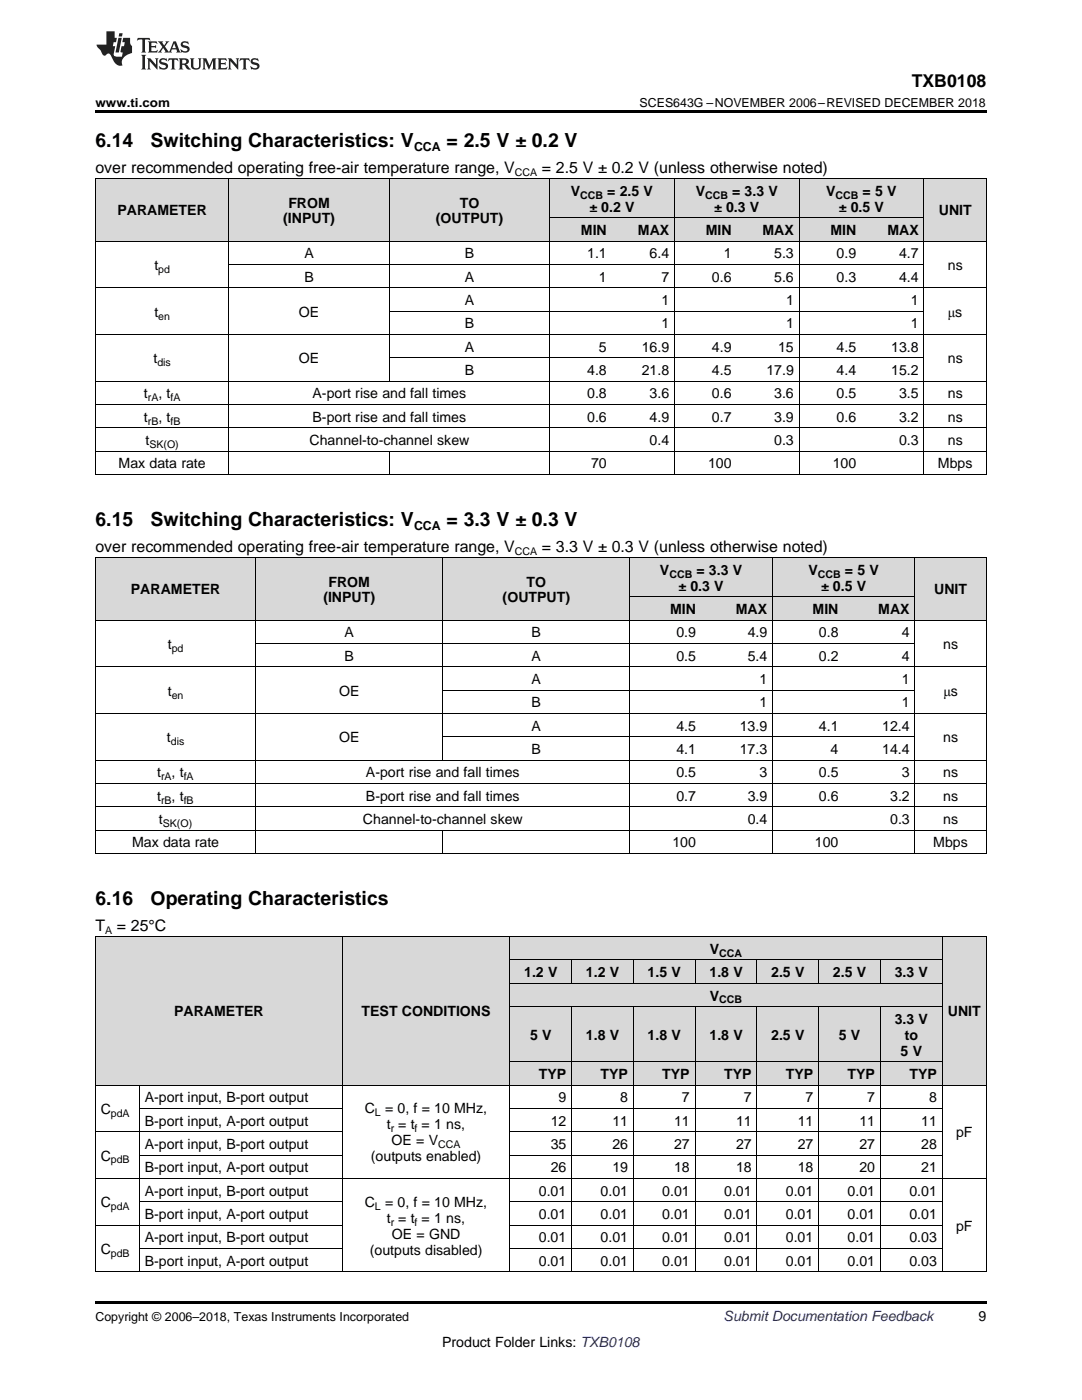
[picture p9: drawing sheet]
<svg xmlns="http://www.w3.org/2000/svg" width="216mm" height="279mm" viewBox="0 0 216 279" stroke-linecap="round" stroke-linejoin="round" font-family="sans-serif">
<g fill="#d8d8d8">
<path d="M19 187h8.8v29.6h-8.8z"/>
<path d="M27.8 187h40.5v29.6h-40.5z"/>
<path d="M68.3 187h33.5v29.6h-33.5z"/>
<path d="M188 187h8.8v29.6h-8.8z"/>
<path d="M101.8 211.9h12.3v4.7h-12.3z"/>
<path d="M114.1 211.9h12.3v4.7h-12.3z"/>
<path d="M126.4 211.9h12.3v4.7h-12.3z"/>
<path d="M138.7 211.9h12.4v4.7h-12.4z"/>
<path d="M151.1 211.9h12.3v4.7h-12.3z"/>
<path d="M163.4 211.9h12.3v4.7h-12.3z"/>
<path d="M175.7 211.9h12.3v4.7h-12.3z"/>
<path d="M101.8 200.9h12.3v11h-12.3z"/>
<path d="M114.1 200.9h12.3v11h-12.3z"/>
<path d="M126.4 200.9h12.3v11h-12.3z"/>
<path d="M138.7 200.9h12.4v11h-12.4z"/>
<path d="M151.1 200.9h12.3v11h-12.3z"/>
<path d="M163.4 200.9h12.3v11h-12.3z"/>
<path d="M175.7 200.9h12.3v11h-12.3z"/>
<path d="M101.8 196.3h12.3v4.6h-12.3z"/>
<path d="M114.1 196.3h12.3v4.6h-12.3z"/>
<path d="M126.4 196.3h12.3v4.6h-12.3z"/>
<path d="M138.7 196.3h12.4v4.6h-12.4z"/>
<path d="M151.1 196.3h12.3v4.6h-12.3z"/>
<path d="M163.4 196.3h12.3v4.6h-12.3z"/>
<path d="M175.7 196.3h12.3v4.6h-12.3z"/>
<path d="M101.8 191.6h12.3v4.7h-12.3z"/>
<path d="M114.1 191.6h12.3v4.7h-12.3z"/>
<path d="M126.4 191.6h12.3v4.7h-12.3z"/>
<path d="M138.7 191.6h12.4v4.7h-12.4z"/>
<path d="M151.1 191.6h12.3v4.7h-12.3z"/>
<path d="M163.4 191.6h12.3v4.7h-12.3z"/>
<path d="M175.7 191.6h12.3v4.7h-12.3z"/>
<path d="M101.8 187h12.3v4.6h-12.3z"/>
<path d="M114.1 187h12.3v4.6h-12.3z"/>
<path d="M126.4 187h12.3v4.6h-12.3z"/>
<path d="M138.7 187h12.4v4.6h-12.4z"/>
<path d="M151.1 187h12.3v4.6h-12.3z"/>
<path d="M163.4 187h12.3v4.6h-12.3z"/>
<path d="M175.7 187h12.3v4.6h-12.3z"/>
<path d="M19 111.3h32v12.5h-32z"/>
<path d="M51 111.3h37.4v12.5h-37.4z"/>
<path d="M88.4 111.3h37.3v12.5h-37.3z"/>
<path d="M182.6 111.3h14.2v12.5h-14.2z"/>
<path d="M125.7 119.2h14.2v4.6h-14.2z"/>
<path d="M139.9 119.2h14.3v4.6h-14.3z"/>
<path d="M154.2 119.2h14.2v4.6h-14.2z"/>
<path d="M168.4 119.2h14.2v4.6h-14.2z"/>
<path d="M125.7 111.3h14.2v7.9h-14.2z"/>
<path d="M139.9 111.3h14.3v7.9h-14.3z"/>
<path d="M154.2 111.3h14.2v7.9h-14.2z"/>
<path d="M168.4 111.3h14.2v7.9h-14.2z"/>
<path d="M19 35.7h26.7v12.5h-26.7z"/>
<path d="M45.7 35.7h32v12.5h-32z"/>
<path d="M77.7 35.7h32v12.5h-32z"/>
<path d="M184.4 35.7h12.4v12.5h-12.4z"/>
<path d="M109.7 43.5h12.5v4.7h-12.5z"/>
<path d="M122.2 43.5h12.4v4.7h-12.4z"/>
<path d="M134.6 43.5h12.4v4.7h-12.4z"/>
<path d="M147 43.5h12.5v4.7h-12.5z"/>
<path d="M159.5 43.5h12.4v4.7h-12.4z"/>
<path d="M171.9 43.5h12.5v4.7h-12.5z"/>
<path d="M109.7 35.7h12.5v7.8h-12.5z"/>
<path d="M122.2 35.7h12.4v7.8h-12.4z"/>
<path d="M134.6 35.7h12.4v7.8h-12.4z"/>
<path d="M147 35.7h12.5v7.8h-12.5z"/>
<path d="M159.5 35.7h12.4v7.8h-12.4z"/>
<path d="M171.9 35.7h12.5v7.8h-12.5z"/>
</g>
<path d="M19 22h177.8v.5h-177.8zM19 259.7h177.8v.5h-177.8z" fill="#000"/>
<g fill="none" stroke="#000" stroke-width=".2">
<path d="M19 35.6h177.8M19.1 35.7v59.1M45.7 35.7v59.1M77.7 35.7v40.4M109.7 35.7v59.1M134.6 35.7v59.1M159.4 35.7v59.1M184.3 35.7v59.1M196.8 35.7v59.1M19 57.4h177.8M19 48.1h177.8M45.7 52.8h138.7"/>
<path d="M109.7 43.5h74.7M19 76.1h177.8M19 66.8h177.8M77.7 71.4h106.7M77.7 62.1h106.7M19 94.7h177.8M19 90h177.8M19 85.4h177.8M19 80.7h177.8M77.7 90.1v4.7M19 111.3h177.8M19.1 111.3v59.1"/>
<path d="M51 111.3v59.1M88.3 111.3v40.5M125.7 111.3v59.1M125.7 119.1h56.9M154.1 111.3v59.1M182.5 111.3v59.1M196.8 111.3v59.1M19 133.1h177.8M19 123.8h177.8M51 128.4h131.6M88.4 137.7h94.2M19 156.4h177.8"/>
<path d="M19 151.7h177.8M19 142.4h177.8M88.4 147.1h94.2M19 170.3h177.8M19 165.7h177.8M19 161h177.8M88.3 165.7v4.7M19 186.9h177.8M19.1 187v66.9M68.3 187v66.9M101.7 187v66.9M101.8 196.2h86.2"/>
<path d="M101.8 191.6h86.2M114 191.6v4.7M126.3 191.6v4.7M138.7 191.6v4.7M151 191.6v4.7M163.3 191.6v4.7M175.7 191.6v4.7M188 187v66.9M196.8 187v66.9M19 216.6h177.8M27.8 216.6v37.3M101.8 211.9h86.2"/>
<path d="M101.8 200.9h86.2M114 200.9v53M126.3 200.9v53M138.7 200.9v53M151 200.9v53M163.3 200.9v53M175.7 200.9v53M19 235.2h177.8M19 225.9h49.3M27.8 239.8h40.5M27.8 230.5h40.5M27.8 221.2h40.5"/>
<path d="M101.8 239.8h86.2M101.8 230.5h86.2M101.8 225.9h86.2M101.8 221.2h86.2M19 253.8h177.8M19 244.5h49.3M27.8 249.1h40.5M101.8 249.1h86.2M101.8 244.5h86.2"/>
</g>
<g fill="#231f20">
<path d="M27.5 7.6l-.1 .5 .4-.2h.6v.1v2.1l-.2 .4h1l-.3-.4v-2.1l.1-.1h.5l.5 .2-.2-.5zM29.5 8.3l.2 .3v1.5l-.2 .4h1.8l.2-.6a1.04 1.04 0 0 1-1.3 .2v-.7h.6l.3 .2v-.6l-.3 .2h-.6v-.6l.8-.1 .4 .3-.2-.5zM31.5 8.3l.9 1.1-.9 1.1h.8l-.2-.2 .5-.7 .4 .7-.2 .2h1.5l-.1-.2 .1-.4h.9l.1 .4-.2 .2h1l-.3-.3-.7-1.9h-.5l-.9 2-.8-1 .9-1h-.8l.1 .3-.3 .5-.4-.6 .2-.2zM34.7 8.6l.4 1h-.7zM36.3 8.4a.63 .63 0 0 0-.2 .7 .63 .63 0 0 0 .6 .4l.6 .2 .1 .2a.75 .75 0 0 1-.7 .4 .75 .75 0 0 1-.6-.5l.1 .7 .1-.1a1.11 1.11 0 0 0 1.5-.6 1.13 1.13 0 0 0-1.2-.8l-.1-.4a1.04 1.04 0 0 1 1.2 .2l-.2-.5-.1 .1-.5-.2zM28.2 10.9l.2 .4v2.2l-.2 .4h1l-.3-.4v-2.2l.3-.4zM29.3 11.6l.3 .4v1.5l-.3 .4h.8l-.2-.4v-1.3l1.5 1.7v-1.9l.2-.4h-.7l.2 .4v.9l-1.1-1.3zM32 11.8a.62 .62 0 0 0-.2 .7 .62 .62 0 0 0 .6 .4l.6 .1 .1 .3a.76 .76 0 0 1-.7 .3 .76 .76 0 0 1-.6-.4l.1 .7 .1-.1a1.11 1.11 0 0 0 1.5-.6 1.13 1.13 0 0 0-1.2-.8l-.1-.4a1.04 1.04 0 0 1 1.2 .2l-.2-.6-.1 .1-.5-.1zM33.7 11.6l-.2 .6a.61 .61 0 0 1 .8-.3v1.6l-.2 .4h.9l-.2-.4v-1.6a.63 .63 0 0 1 .8 .3l-.2-.6zM35.6 11.6l.3 .4v1.5l-.3 .4h1l-.2-.2v-.8l.5 .2a.76 .76 0 0 0 1.2 .7l-1-1a.58 .58 0 0 0 .6-.5 .58 .58 0 0 0-.5-.6zM36.4 11.9h.1a.45 .45 0 0 1 .5 .1 .45 .45 0 0 1 .1 .5l-.7 .2zM37.9 11.6l.2 .2a2.17 2.17 0 0 0 .3 1.9 .99 .99 0 0 0 1.6-.6v-1.1l.2-.4h-.7l.2 .2a1.92 1.92 0 0 1-.2 1.8 .6 .6 0 0 1-.9-.5v-1.1l.2-.4zM40.4 11.6l.2 .4v1.5l-.2 .4h.7l-.2-.4v-1.4l.8 1.8 .8-1.8v1.4l-.2 .4h.9l-.2-.4v-1.5l.2-.4h-.8l-.6 1.5-.6-1.5zM43.4 11.6l.2 .4v1.5l-.2 .4h1.8l.2-.6a1.04 1.04 0 0 1-1.3 .1v-.6h.5l.4 .2v-.6l-.4 .2h-.5v-.7h.8l.3 .3-.1-.6zM45.5 11.6l.2 .4v1.5l-.2 .4h.7l-.2-.4v-1.3l1.5 1.7v-1.9l.2-.4h-.7l.2 .4v.9l-1.1-1.3zM47.9 11.6l-.1 .6a.61 .61 0 0 1 .8-.3v1.6l-.3 .4h1l-.3-.4 .1-1.6a.63 .63 0 0 1 .7 .3l-.1-.6zM50.2 11.8a.62 .62 0 0 0-.2 .7 .62 .62 0 0 0 .6 .4l.6 .1 .2 .3a.76 .76 0 0 1-.8 .3 .76 .76 0 0 1-.6-.4l.1 .7 .2-.1a1.11 1.11 0 0 0 1.5-.6 1.13 1.13 0 0 0-1.3-.8l-.1-.4a1.04 1.04 0 0 1 1.2 .2l-.1-.6-.2 .1-.5-.1z"/>
<path d="M21.2 6.3v2.6h-1.9l.1 .4 .7 .9a.91 .91 0 0 0 1 .8 .56 .56 0 0 1 .5-.3 .56 .56 0 0 1 .5 .3l.4 .8a1.53 1.53 0 0 0 1.9 1.2 1.54 1.54 0 0 1 1-2.1l.9-.3v-1.4a1.52 1.52 0 0 1-.3-1.6h-1.4l-.2 .8h.5l-.2 .8h-.4l-.2 1v.2l.4 .1-.2 .8a1.93 1.93 0 0 1-1.6-.3l.3-1.8h-.5l.2-.8h.4l.2-.8h-.4v-1.3zM23.6 7.6l-.6 2.9h.7l.6-2.9zM23.8 6.6l-.1 .7h.6l.2-.7z"/>
</g>
<g font-size="3.9">
<text x="19" y="29.3">6.14</text>
<text x="30.1" y="29.3">Switching Characteristics: V</text>
<text x="89.1" y="29.3">= 2.5 V ± 0.2 V</text>
<text x="19" y="104.9">6.15</text>
<text x="30.1" y="104.9">Switching Characteristics: V</text>
<text x="89.1" y="104.9">= 3.3 V ± 0.3 V</text>
<text x="19" y="180.6">6.16</text>
<text x="30.1" y="180.6">Operating Characteristics</text>
</g>
<text font-size="3.5" x="181.9" y="17.3">TXB0108</text>
<g font-size="3.2">
<text x="19" y="34.4">over recommended operating free-air temperature range, V</text>
<text x="108.1" y="34.4">= 2.5 V ± 0.2 V (unless otherwise noted)</text>
<text x="19" y="110.1">over recommended operating free-air temperature range, V</text>
<text x="108.1" y="110.1">= 3.3 V ± 0.3 V (unless otherwise noted)</text>
<text x="19" y="185.7">T</text>
<text x="23.3" y="185.7">= 25°C</text>
</g>
<g font-size="2.8">
<text x="57.5" y="41.4">FROM</text>
<text x="91.8" y="41.4">TO</text>
<text x="113.9" y="39.1">V</text>
<text x="121.2" y="39.1">=</text>
<text x="123.7" y="39.1">2.5 V</text>
<text x="138.8" y="39.1">V</text>
<text x="146.1" y="39.1">=</text>
<text x="148.6" y="39.1">3.3 V</text>
<text x="164.9" y="39.1">V</text>
<text x="172.1" y="39.1">= 5 V</text>
<text x="23.4" y="43">PARAMETER</text>
<text x="56.5" y="44.6">(INPUT)</text>
<text x="87" y="44.6">(OUTPUT)</text>
<text x="115.9" y="46.9">MIN</text>
<text x="117.6" y="42.3">± 0.2 V</text>
<text x="127.3" y="46.9">MAX</text>
<text x="140.8" y="46.9">MIN</text>
<text x="142.5" y="42.3">± 0.3 V</text>
<text x="152.2" y="46.9">MAX</text>
<text x="165.7" y="46.9">MIN</text>
<text x="167.4" y="42.3">± 0.5 V</text>
<text x="177.1" y="46.9">MAX</text>
<text x="187.3" y="43">UNIT</text>
<text x="30.8" y="53.9">t</text>
<text x="60.7" y="51.6">A</text>
<text x="92.7" y="51.6">B</text>
<text x="117.2" y="51.6">1.1</text>
<text x="129.6" y="51.6">6.4</text>
<text x="144.4" y="51.6">1</text>
<text x="154.5" y="51.6">5.3</text>
<text x="166.9" y="51.6">0.9</text>
<text x="179.4" y="51.6">4.7</text>
<text x="189.1" y="53.9">ns</text>
<text x="60.7" y="56.2">B</text>
<text x="92.7" y="56.2">A</text>
<text x="119.5" y="56.2">1</text>
<text x="132" y="56.2">7</text>
<text x="142.1" y="56.2">0.6</text>
<text x="154.5" y="56.2">5.6</text>
<text x="166.9" y="56.2">0.3</text>
<text x="179.4" y="56.2">4.4</text>
<text x="30.8" y="63.2">t</text>
<text x="59.7" y="63.2">OE</text>
<text x="92.7" y="60.9">A</text>
<text x="92.7" y="65.5">B</text>
<text x="132" y="60.9">1</text>
<text x="132" y="65.5">1</text>
<text x="156.8" y="60.9">1</text>
<text x="156.8" y="65.5">1</text>
<text x="181.8" y="60.9">1</text>
<text x="181.8" y="65.5">1</text>
<text x="189.1" y="63.2">μs</text>
<text x="92.7" y="70.2">A</text>
<text x="119.5" y="70.2">5</text>
<text x="128.1" y="70.2">16.9</text>
<text x="142.1" y="70.2">4.9</text>
<text x="155.3" y="70.2">15</text>
<text x="166.9" y="70.2">4.5</text>
<text x="177.8" y="70.2">13.8</text>
<text x="30.6" y="72.5">t</text>
<text x="59.7" y="72.5">OE</text>
<text x="92.7" y="74.9">B</text>
<text x="117.2" y="74.9">4.8</text>
<text x="128.1" y="74.9">21.8</text>
<text x="142.1" y="74.9">4.5</text>
<text x="152.9" y="74.9">17.9</text>
<text x="166.9" y="74.9">4.4</text>
<text x="177.8" y="74.9">15.2</text>
<text x="189.1" y="72.5">ns</text>
<text x="28.7" y="79.5">t</text>
<text x="31.6" y="79.5">, t</text>
<text x="62.4" y="79.5">A-port rise and fall times</text>
<text x="117.2" y="79.5">0.8</text>
<text x="129.6" y="79.5">3.6</text>
<text x="142.1" y="79.5">0.6</text>
<text x="154.5" y="79.5">3.6</text>
<text x="166.9" y="79.5">0.5</text>
<text x="179.4" y="79.5">3.5</text>
<text x="189.1" y="79.5">ns</text>
<text x="28.7" y="84.2">t</text>
<text x="29" y="88.8">t</text>
<text x="31.6" y="84.2">, t</text>
<text x="61.8" y="88.8">Channel-to-channel skew</text>
<text x="62.4" y="84.2">B-port rise and fall times</text>
<text x="117.2" y="84.2">0.6</text>
<text x="129.6" y="84.2">4.9</text>
<text x="129.6" y="88.8">0.4</text>
<text x="142.1" y="84.2">0.7</text>
<text x="154.5" y="84.2">3.9</text>
<text x="154.5" y="88.8">0.3</text>
<text x="166.9" y="84.2">0.6</text>
<text x="179.4" y="84.2">3.2</text>
<text x="179.4" y="88.8">0.3</text>
<text x="189.1" y="84.2">ns</text>
<text x="189.1" y="88.8">ns</text>
<text x="23.7" y="93.5">Max data rate</text>
<text x="117.9" y="93.5">70</text>
<text x="141.3" y="93.5">100</text>
<text x="166.2" y="93.5">100</text>
<text x="187.1" y="93.5">Mbps</text>
<text x="26.1" y="118.6">PARAMETER</text>
<text x="65.5" y="117.1">FROM</text>
<text x="105.1" y="117.1">TO</text>
<text x="131.7" y="114.7">V</text>
<text x="135.4" y="117.9">± 0.3 V</text>
<text x="139" y="114.7">=</text>
<text x="141.4" y="114.7">3.3 V</text>
<text x="161.3" y="114.7">V</text>
<text x="163.8" y="117.9">± 0.5 V</text>
<text x="168.6" y="114.7">= 5 V</text>
<text x="186.4" y="118.6">UNIT</text>
<text x="64.5" y="120.2">(INPUT)</text>
<text x="100.3" y="120.2">(OUTPUT)</text>
<text x="133.7" y="122.6">MIN</text>
<text x="146.8" y="122.6">MAX</text>
<text x="162.1" y="122.6">MIN</text>
<text x="175.3" y="122.6">MAX</text>
<text x="33.5" y="129.5">t</text>
<text x="68.8" y="127.2">A</text>
<text x="68.8" y="131.9">B</text>
<text x="106.1" y="127.2">B</text>
<text x="106.1" y="131.9">A</text>
<text x="135" y="127.2">0.9</text>
<text x="135" y="131.9">0.5</text>
<text x="149.2" y="127.2">4.9</text>
<text x="149.2" y="131.9">5.4</text>
<text x="163.4" y="127.2">0.8</text>
<text x="163.4" y="131.9">0.2</text>
<text x="180" y="127.2">4</text>
<text x="180" y="131.9">4</text>
<text x="188.2" y="129.5">ns</text>
<text x="106.1" y="136.5">A</text>
<text x="151.5" y="136.5">1</text>
<text x="180" y="136.5">1</text>
<text x="33.5" y="138.9">t</text>
<text x="67.7" y="138.9">OE</text>
<text x="106.1" y="141.2">B</text>
<text x="151.5" y="141.2">1</text>
<text x="180" y="141.2">1</text>
<text x="188.2" y="138.9">μs</text>
<text x="33.3" y="148.2">t</text>
<text x="67.7" y="148.2">OE</text>
<text x="106.1" y="145.8">A</text>
<text x="135" y="145.8">4.5</text>
<text x="147.6" y="145.8">13.9</text>
<text x="163.4" y="145.8">4.1</text>
<text x="176" y="145.8">12.4</text>
<text x="188.2" y="148.2">ns</text>
<text x="31.4" y="155.2">t</text>
<text x="34.3" y="155.2">, t</text>
<text x="73" y="155.2">A-port rise and fall times</text>
<text x="106.1" y="150.5">B</text>
<text x="135" y="150.5">4.1</text>
<text x="135" y="155.2">0.5</text>
<text x="147.6" y="150.5">17.3</text>
<text x="151.5" y="155.2">3</text>
<text x="163.4" y="155.2">0.5</text>
<text x="165.7" y="150.5">4</text>
<text x="176" y="150.5">14.4</text>
<text x="180" y="155.2">3</text>
<text x="188.2" y="155.2">ns</text>
<text x="31.4" y="159.8">t</text>
<text x="34.3" y="159.8">, t</text>
<text x="73" y="159.8">B-port rise and fall times</text>
<text x="135" y="159.8">0.7</text>
<text x="149.2" y="159.8">3.9</text>
<text x="163.4" y="159.8">0.6</text>
<text x="177.6" y="159.8">3.2</text>
<text x="188.2" y="159.8">ns</text>
<text x="31.7" y="164.5">t</text>
<text x="72.4" y="164.5">Channel-to-channel skew</text>
<text x="149.2" y="164.5">0.4</text>
<text x="177.6" y="164.5">0.3</text>
<text x="188.2" y="164.5">ns</text>
<text x="26.4" y="169.1">Max data rate</text>
<text x="134.2" y="169.1">100</text>
<text x="162.6" y="169.1">100</text>
<text x="186.2" y="169.1">Mbps</text>
<text x="141.6" y="190.4">V</text>
<text x="104.6" y="195">1.2 V</text>
<text x="116.9" y="195">1.2 V</text>
<text x="129.2" y="195">1.5 V</text>
<text x="141.6" y="195">1.8 V</text>
<text x="153.9" y="195">2.5 V</text>
<text x="166.2" y="195">2.5 V</text>
<text x="178.5" y="195">3.3 V</text>
<text x="34.7" y="202.8">PARAMETER</text>
<text x="72.1" y="202.8">TEST CONDITIONS</text>
<text x="141.6" y="199.7">V</text>
<text x="189.1" y="202.8">UNIT</text>
<text x="105.8" y="207.5">5 V</text>
<text x="116.9" y="207.5">1.8 V</text>
<text x="129.2" y="207.5">1.8 V</text>
<text x="141.6" y="207.5">1.8 V</text>
<text x="153.9" y="207.5">2.5 V</text>
<text x="167.4" y="207.5">5 V</text>
<text x="178.5" y="204.3">3.3 V</text>
<text x="180.5" y="207.5">to</text>
<text x="107.5" y="215.3">TYP</text>
<text x="119.8" y="215.3">TYP</text>
<text x="132.2" y="215.3">TYP</text>
<text x="144.5" y="215.3">TYP</text>
<text x="156.8" y="215.3">TYP</text>
<text x="169.1" y="215.3">TYP</text>
<text x="179.7" y="210.7">5 V</text>
<text x="181.5" y="215.3">TYP</text>
<text x="28.9" y="220">A-port input, B-port output</text>
<text x="111.4" y="220">9</text>
<text x="123.8" y="220">8</text>
<text x="136.1" y="220">7</text>
<text x="148.4" y="220">7</text>
<text x="160.7" y="220">7</text>
<text x="173" y="220">7</text>
<text x="185.4" y="220">8</text>
<text x="20.1" y="222.3">C</text>
<text x="28.9" y="224.6">B-port input, A-port output</text>
<text x="72.8" y="222.2">C</text>
<text x="76.8" y="222.2">= 0, f = 10 MHz,</text>
<text x="77.2" y="225.4">t = t = 1 ns,</text>
<text x="109.9" y="224.6">12</text>
<text x="122.2" y="224.6">11</text>
<text x="134.5" y="224.6">11</text>
<text x="146.9" y="224.6">11</text>
<text x="159.2" y="224.6">11</text>
<text x="171.5" y="224.6">11</text>
<text x="183.8" y="224.6">11</text>
<text x="190.8" y="227">pF</text>
<text x="20.1" y="231.6">C</text>
<text x="28.9" y="229.3">A-port input, B-port output</text>
<text x="28.9" y="234">B-port input, A-port output</text>
<text x="74" y="231.7">(outputs enabled)</text>
<text x="78.1" y="228.6">OE = V</text>
<text x="109.9" y="229.3">35</text>
<text x="109.9" y="234">26</text>
<text x="122.2" y="229.3">26</text>
<text x="122.2" y="234">19</text>
<text x="134.5" y="229.3">27</text>
<text x="134.5" y="234">18</text>
<text x="146.9" y="229.3">27</text>
<text x="146.9" y="234">18</text>
<text x="159.2" y="229.3">27</text>
<text x="159.2" y="234">18</text>
<text x="171.5" y="229.3">27</text>
<text x="171.5" y="234">20</text>
<text x="183.8" y="229.3">28</text>
<text x="183.8" y="234">21</text>
<text x="28.9" y="238.6">A-port input, B-port output</text>
<text x="107.5" y="238.6">0.01</text>
<text x="119.8" y="238.6">0.01</text>
<text x="132.2" y="238.6">0.01</text>
<text x="144.5" y="238.6">0.01</text>
<text x="156.8" y="238.6">0.01</text>
<text x="169.1" y="238.6">0.01</text>
<text x="181.5" y="238.6">0.01</text>
<text x="20.1" y="240.9">C</text>
<text x="28.9" y="243.3">B-port input, A-port output</text>
<text x="72.8" y="240.8">C</text>
<text x="76.8" y="240.8">= 0, f = 10 MHz,</text>
<text x="77.2" y="244">t = t = 1 ns,</text>
<text x="107.5" y="243.3">0.01</text>
<text x="119.8" y="243.3">0.01</text>
<text x="132.2" y="243.3">0.01</text>
<text x="144.5" y="243.3">0.01</text>
<text x="156.8" y="243.3">0.01</text>
<text x="169.1" y="243.3">0.01</text>
<text x="181.5" y="243.3">0.01</text>
<text x="190.8" y="245.6">pF</text>
<text x="20.1" y="250.3">C</text>
<text x="28.9" y="247.9">A-port input, B-port output</text>
<text x="73.8" y="250.4">(outputs disabled)</text>
<text x="78.2" y="247.2">OE = GND</text>
<text x="107.5" y="247.9">0.01</text>
<text x="119.8" y="247.9">0.01</text>
<text x="132.2" y="247.9">0.01</text>
<text x="144.5" y="247.9">0.01</text>
<text x="156.8" y="247.9">0.01</text>
<text x="169.1" y="247.9">0.01</text>
<text x="181.5" y="247.9">0.03</text>
<text x="28.9" y="252.6">B-port input, A-port output</text>
<text x="107.5" y="252.6">0.01</text>
<text x="119.8" y="252.6">0.01</text>
<text x="132.2" y="252.6">0.01</text>
<text x="144.5" y="252.6">0.01</text>
<text x="156.8" y="252.6">0.01</text>
<text x="169.1" y="252.6">0.01</text>
<text x="181.5" y="252.6">0.03</text>
<text x="195.3" y="263.6">9</text>
<text x="88.2" y="268.9">Product Folder Links: TXB0108</text>
</g>
<text font-size="2.8" fill="#0000c8" x="144.4" y="263.6">Submit Documentation Feedback</text>
<g font-size="2.5">
<text x="19" y="21.4">www.ti.com</text>
<text x="127.6" y="21.4">SCES643G –NOVEMBER 2006–REVISED DECEMBER 2018</text>
<text x="82.6" y="30.1">CCA</text>
<text x="82.6" y="105.7">CCA</text>
<text x="19" y="263.6">Copyright © 2006–2018, Texas Instruments Incorporated</text>
</g>
<g font-size="2.1">
<text x="102.7" y="35.1">CCA</text>
<text x="115.8" y="39.7">CCB</text>
<text x="140.7" y="39.7">CCB</text>
<text x="166.7" y="39.7">CCB</text>
<text x="31.6" y="54.5">pd</text>
<text x="31.6" y="63.8">en</text>
<text x="31.4" y="73.1">dis</text>
<text x="29.5" y="80.1">rA</text>
<text x="34" y="80.1">fA</text>
<text x="29.5" y="84.7">rB</text>
<text x="29.8" y="89.4">SK(O)</text>
<text x="34" y="84.7">fB</text>
<text x="102.7" y="110.7">CCA</text>
<text x="133.6" y="115.3">CCB</text>
<text x="163.2" y="115.3">CCB</text>
<text x="34.3" y="130.1">pd</text>
<text x="34.3" y="139.4">en</text>
<text x="34.1" y="148.7">dis</text>
<text x="32.1" y="155.7">rA</text>
<text x="36.7" y="155.7">fA</text>
<text x="32.1" y="160.4">rB</text>
<text x="36.7" y="160.4">fB</text>
<text x="32.5" y="165">SK(O)</text>
<text x="21" y="186.3">A</text>
<text x="143.5" y="190.9">CCA</text>
<text x="143.5" y="200.2">CCB</text>
<text x="22.1" y="222.9">pdA</text>
<text x="74.8" y="222.8">L</text>
<text x="78" y="226">r</text>
<text x="82.7" y="226">f</text>
<text x="22.1" y="232.2">pdB</text>
<text x="87.4" y="229.1">CCA</text>
<text x="22.1" y="241.5">pdA</text>
<text x="74.8" y="241.4">L</text>
<text x="78" y="244.6">r</text>
<text x="82.7" y="244.6">f</text>
<text x="22.1" y="250.8">pdB</text>
</g>
</svg>
